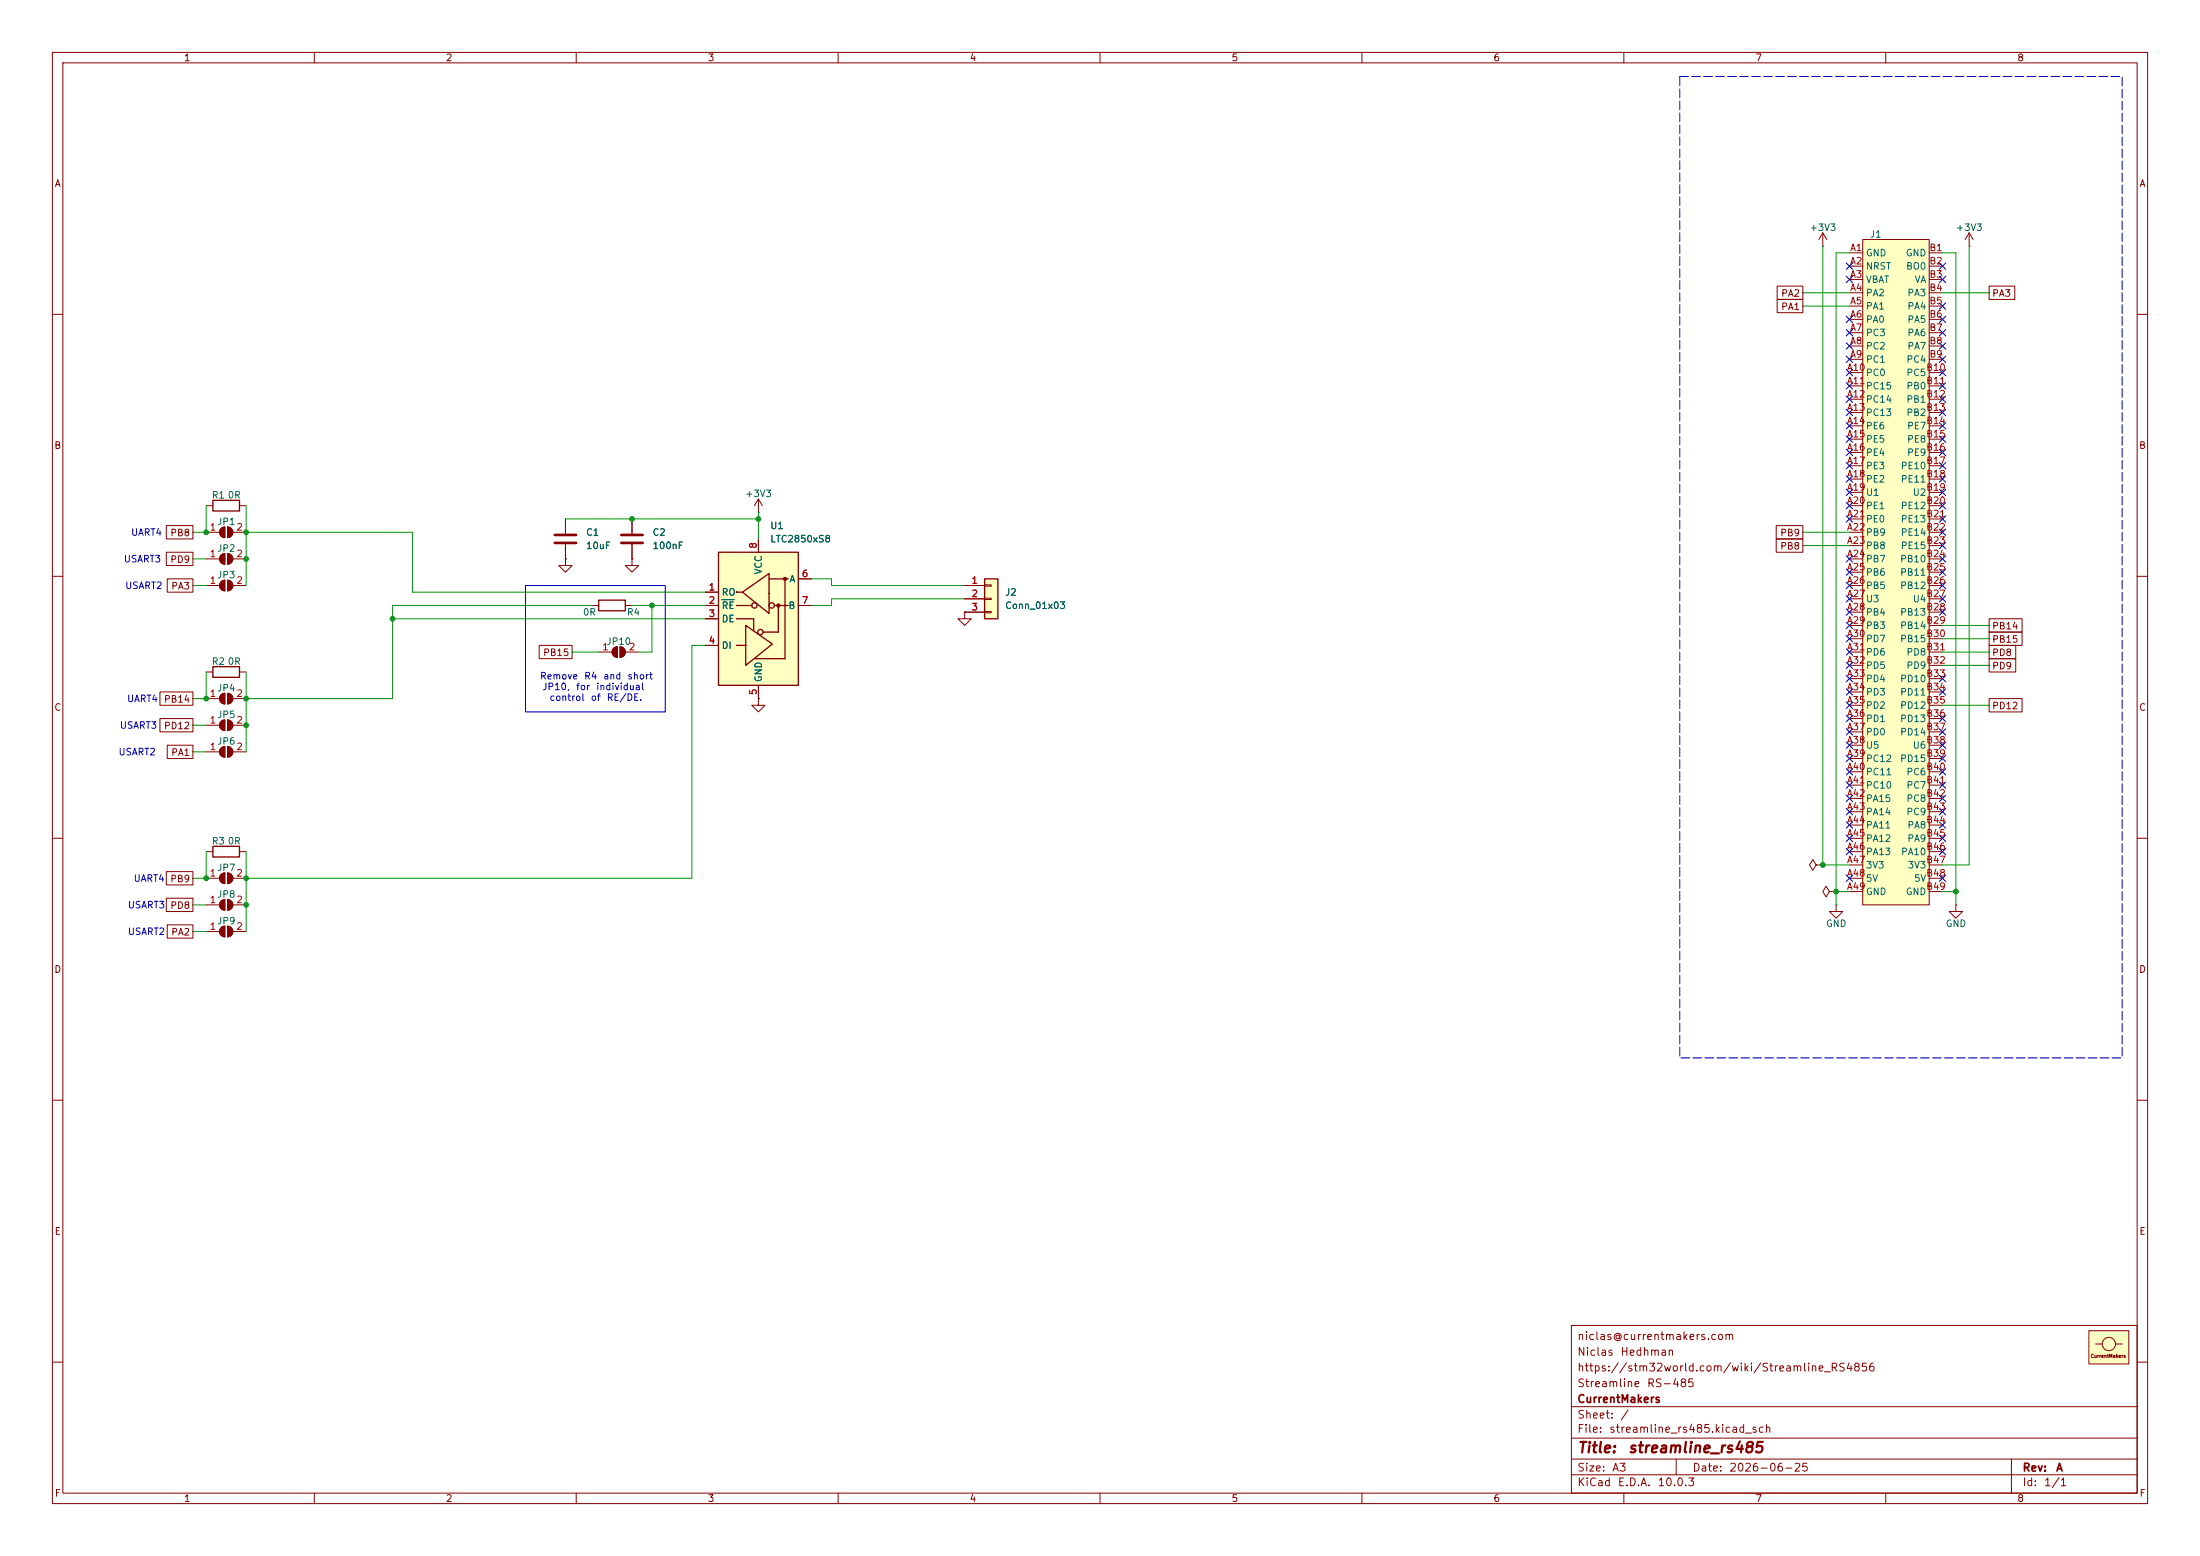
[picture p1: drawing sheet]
<svg xmlns="http://www.w3.org/2000/svg" width="420mm" height="297mm" viewBox="0 0 420 297" stroke-linecap="round" stroke-linejoin="round" font-family="sans-serif">
<g fill="none" stroke="#840000" stroke-width=".19">
<path d="M10 10h400v277h-400zM12 12h396v273h-396zM60 10v2M110 10v2M160 10v2M210 10v2M260 10v2M310 10v2M360 10v2M10 60h2M408 60h2M39.4 96.5h1.2"/>
<path d="M45.7 96.5h1.3M10 110h2M39.4 111.8h2.5M39.4 101.6h2.5M42.2 111l.7-.3v2.1a1.02 1.02 0 0 1-.9-.7 1.02 1.02 0 0 1 .2-1.1zM42.2 100.9l.7-.3v2a1.02 1.02 0 0 1-.9-.6 1.02 1.02 0 0 1 .2-1.1zM43.4 110.7a1.02 1.02 0 0 1 1 1.1 1.02 1.02 0 0 1-1 1zM43.4 100.6a1.02 1.02 0 0 1 1 1 1.02 1.02 0 0 1-1 1zM44.4 111.8h2.6M44.4 101.6h2.6M408 110h2M39.4 128.3h1.2"/>
<path d="M39.4 133.4h2.5M39.4 138.4h2.5M42.2 132.6l.7-.3v2.1a1.02 1.02 0 0 1-.9-.7 1.02 1.02 0 0 1 .2-1.1zM42.2 137.7l.7-.3v2a1.02 1.02 0 0 1-.9-.6 1.02 1.02 0 0 1 .2-1.1zM43.4 132.3a1.02 1.02 0 0 1 1 1.1 1.02 1.02 0 0 1-1 1zM43.4 137.4a1.02 1.02 0 0 1 1 1 1.02 1.02 0 0 1-1 1zM44.4 133.4h2.6M44.4 138.4h2.6M45.7 128.3h1.3M10 160h2M39.4 143.5h2.5M42.2 142.8l.7-.3v2a1.02 1.02 0 0 1-.9-.6 1.02 1.02 0 0 1 .2-1.1z"/>
<path d="M43.4 142.5a1.02 1.02 0 0 1 1 1 1.02 1.02 0 0 1-1 1zM44.4 143.5h2.6M408 160h2M39.4 167.6h2.5M39.4 177.8h2.5M39.4 172.7h2.5M39.4 162.6h1.2M42.2 166.9l.7-.3v2.1a1.02 1.02 0 0 1-.9-.7 1.02 1.02 0 0 1 .2-1.1zM42.2 177.1l.7-.3v2a1.02 1.02 0 0 1-.9-.6 1.02 1.02 0 0 1 .2-1.1zM42.2 172l.7-.3v2a1.02 1.02 0 0 1-.9-.6 1.02 1.02 0 0 1 .2-1.1zM43.4 166.6a1.02 1.02 0 0 1 1 1 1.02 1.02 0 0 1-1 1.1zM43.4 176.8a1.02 1.02 0 0 1 1 1 1.02 1.02 0 0 1-1 1z"/>
<path d="M43.4 171.7a1.02 1.02 0 0 1 1 1 1.02 1.02 0 0 1-1 1zM44.4 167.6h2.6M44.4 177.8h2.6M44.4 172.7h2.6M45.7 162.6h1.3M350.5 172.7v1.3h1.3l-1.3 1.3-1.3-1.3h1.3M350.5 172.7h.1M10 210h2M408 210h2M300 253h108v32h-108zM10 260h2M300 278.5h108"/>
<path d="M300 274.5h108M300 268.5h108M320 278.5v3M384 278.5v6.5M408 260h2M60 285v2M110 285v2M160 285v2M210 285v2M260 285v2M300 281.5h108M310 285v2"/>
<path d="M360 285v2"/>
</g>
<g fill="#840000" stroke="#840000" stroke-width=".19">
<path d="M42.2 111l.7-.3v2.1a1.02 1.02 0 0 1-.9-.7 1.02 1.02 0 0 1 .2-1.1z"/>
<path d="M43.4 110.7a1.02 1.02 0 0 1 1 1.1 1.02 1.02 0 0 1-1 1z"/>
<path d="M42.2 100.9l.7-.3v2a1.02 1.02 0 0 1-.9-.6 1.02 1.02 0 0 1 .2-1.1z"/>
<path d="M43.4 100.6a1.02 1.02 0 0 1 1 1 1.02 1.02 0 0 1-1 1z"/>
<path d="M42.2 166.9l.7-.3v2.1a1.02 1.02 0 0 1-.9-.7 1.02 1.02 0 0 1 .2-1.1z"/>
<path d="M43.4 166.6a1.02 1.02 0 0 1 1 1 1.02 1.02 0 0 1-1 1.1z"/>
<path d="M42.2 177.1l.7-.3v2a1.02 1.02 0 0 1-.9-.6 1.02 1.02 0 0 1 .2-1.1z"/>
<path d="M43.4 176.8a1.02 1.02 0 0 1 1 1 1.02 1.02 0 0 1-1 1z"/>
<path d="M42.2 172l.7-.3v2a1.02 1.02 0 0 1-.9-.6 1.02 1.02 0 0 1 .2-1.1z"/>
<path d="M43.4 171.7a1.02 1.02 0 0 1 1 1 1.02 1.02 0 0 1-1 1z"/>
<path d="M42.2 132.6l.7-.3v2.1a1.02 1.02 0 0 1-.9-.7 1.02 1.02 0 0 1 .2-1.1z"/>
<path d="M43.4 132.3a1.02 1.02 0 0 1 1 1.1 1.02 1.02 0 0 1-1 1z"/>
<path d="M42.2 137.7l.7-.3v2a1.02 1.02 0 0 1-.9-.6 1.02 1.02 0 0 1 .2-1.1z"/>
<path d="M43.4 137.4a1.02 1.02 0 0 1 1 1 1.02 1.02 0 0 1-1 1z"/>
<path d="M42.2 142.8l.7-.3v2a1.02 1.02 0 0 1-.9-.6 1.02 1.02 0 0 1 .2-1.1z"/>
<path d="M43.4 142.5a1.02 1.02 0 0 1 1 1 1.02 1.02 0 0 1-1 1z"/>
</g>
<path d="M40.6 95.5h5.1v2h-5.1zM40.6 127.3h5.1v2h-5.1zM40.6 161.5h5.1v2.1h-5.1z" fill="none" stroke="#840000" stroke-width=".25"/>
<path d="M398.8 254h7.6v6.3h-7.6z" fill="#ffffc2"/>
<g fill="none" stroke="#840000" stroke-width=".19">
<path d="M373.4 172.7v1.3h1.2l-1.2 1.3-1.3-1.3h1.3M373.4 172.7h.1M398.8 254h7.6v6.3h-7.6zM400 256.5h1.3M403.9 256.5h1.2"/>
<circle cx="402.6" cy="256.5" r="1.27"/>
</g>
<path d="M355.6 45.7h12.7v127h-12.7z" fill="#ffffc2"/>
<g fill="none" stroke="#840000" stroke-width=".19">
<path d="M353.1 48.3h2.5M353.1 50.8h2.5M353.1 53.3h2.5M353.1 55.9h2.5M353.1 58.4h2.5M355.6 45.7h12.7v127h-12.7zM368.3 48.3h2.5M368.3 50.8h2.5M368.3 53.3h2.5M368.3 55.9h2.5M368.3 58.4h2.5M353.1 61h2.5"/>
<path d="M353.1 63.5h2.5M353.1 66h2.5M353.1 68.6h2.5M353.1 71.1h2.5M353.1 73.7h2.5M353.1 76.2h2.5M353.1 78.7h2.5M368.3 61h2.5M368.3 63.5h2.5M368.3 66h2.5M368.3 68.6h2.5M368.3 71.1h2.5"/>
<path d="M368.3 73.7h2.5M368.3 76.2h2.5M368.3 78.7h2.5M107.9 99.1v2.8M120.6 99.1v2.8M353.1 81.3h2.5M353.1 83.8h2.5M353.1 86.4h2.5M353.1 88.9h2.5M353.1 91.4h2.5M353.1 94h2.5M353.1 96.5h2.5"/>
<path d="M353.1 99.1h2.5M368.3 81.3h2.5M368.3 83.8h2.5M368.3 86.4h2.5M368.3 88.9h2.5M368.3 91.4h2.5M368.3 94h2.5M368.3 96.5h2.5M368.3 99.1h2.5M107.9 106.7v1.3h1.3l-1.3 1.2-1.2-1.2h1.2M107.9 106.7h.1M107.9 103.9v2.8"/>
<path d="M113 115.6h1.3M119.4 115.6h1.2M120.6 106.7v1.3h1.3l-1.3 1.2-1.2-1.2h1.2M120.6 106.7h.1M120.6 103.9v2.8M353.1 101.6h2.5M353.1 104.1h2.5M353.1 106.7h2.5M353.1 109.2h2.5M353.1 111.8h2.5M353.1 114.3h2.5M353.1 116.8h2.5"/>
<path d="M353.1 119.4h2.5M368.3 101.6h2.5M368.3 104.1h2.5M368.3 106.7h2.5M368.3 109.2h2.5M368.3 111.8h2.5M368.3 114.3h2.5M368.3 116.8h2.5M368.3 119.4h2.5M114.3 124.5h2.5M117.1 123.7l.8-.3v2.1a1.02 1.02 0 0 1-1-.7 1.02 1.02 0 0 1 .2-1.1zM118.4 123.4a1.02 1.02 0 0 1 1 1.1 1.02 1.02 0 0 1-1 1z"/>
<path d="M119.4 124.5h2.5M144.8 133.4v1.2h1.2l-1.2 1.3-1.3-1.3h1.3M144.8 133.4h.1M353.1 121.9h2.5M353.1 124.5h2.5M353.1 127h2.5M353.1 129.5h2.5M353.1 132.1h2.5M353.1 134.6h2.5M353.1 137.2h2.5M353.1 139.7h2.5M368.3 121.9h2.5"/>
<path d="M368.3 124.5h2.5M368.3 127h2.5M368.3 129.5h2.5M368.3 132.1h2.5M368.3 134.6h2.5M368.3 137.2h2.5M368.3 139.7h2.5M353.1 142.2h2.5M353.1 144.8h2.5M353.1 147.3h2.5M353.1 149.9h2.5M353.1 152.4h2.5"/>
<path d="M353.1 154.9h2.5M353.1 157.5h2.5M368.3 142.2h2.5M368.3 144.8h2.5M368.3 147.3h2.5M368.3 149.9h2.5M368.3 152.4h2.5M368.3 154.9h2.5M368.3 157.5h2.5M349.2 170.2l-.6-1-.6 1 .6 1 .6-1h1.3M350.5 170.2h.1M353.1 160h2.5"/>
<path d="M353.1 162.6h2.5M353.1 165.1h2.5M353.1 167.6h2.5M353.1 170.2h2.5M368.3 160h2.5M368.3 162.6h2.5M368.3 165.1h2.5M368.3 167.6h2.5M368.3 170.2h2.5"/>
</g>
<path d="M105.9 102.1h4.1M105.9 103.6h4.1M118.6 102.1h4.1M118.6 103.6h4.1" fill="none" stroke="#840000" stroke-width=".51"/>
<path d="M114.3 114.6h5.1v2h-5.1z" fill="none" stroke="#840000" stroke-width=".25"/>
<g fill="#840000" stroke="#840000" stroke-width=".19">
<path d="M117.1 123.7l.8-.3v2.1a1.02 1.02 0 0 1-1-.7 1.02 1.02 0 0 1 .2-1.1z"/>
<path d="M118.4 123.4a1.02 1.02 0 0 1 1 1.1 1.02 1.02 0 0 1-1 1z"/>
</g>
<path d="M137.2 105.4h15.2v25.4h-15.2z" fill="#ffffc2"/>
<g fill="none" stroke="#840000" stroke-width=".25">
<path d="M137.2 105.4h15.2v25.4h-15.2zM140.6 118.1h3.3v2.3M140.6 115.6h2.9M140.7 113h-.1h1M141.7 113l5.1-3.5v7.6zM142.4 119.4l5 3.5-5 4.1zM146.8 110.5h3.7M147.8 115.6h2.7M148.6 115.6v5.1h-2.9M149.9 110.5v15.2h-5.8M140.6 123.2h1.6"/>
<circle cx="144" cy="115.6" r=".51"/>
<circle cx="147.3" cy="115.6" r=".51"/>
<circle cx="145.2" cy="120.7" r=".51"/>
</g>
<g fill="#840000" stroke="#840000" stroke-width=".25">
<circle cx="148.6" cy="115.6" r=".28"/>
<circle cx="149.9" cy="110.5" r=".28"/>
</g>
<path d="M144.8 97.8h.1M144.8 95.3v2.5M144.8 95.3l-.8 1.2M144.8 95.3l.7 1.2M134.6 113h2.6M134.6 115.6h2.6M134.6 118.1h2.6M144.8 102.9v2.5M152.4 115.6h2.5M152.4 110.5h2.5M134.6 123.2h2.6M144.8 130.8v2.6" fill="none" stroke="#840000" stroke-width=".19"/>
<path d="M137.8 114.5h2.4" fill="none" stroke="#006464" stroke-width=".19"/>
<path d="M188 110.5h2.5v7.6h-2.5z" fill="#ffffc2"/>
<path d="M188 110.5h2.5v7.6h-2.5z" fill="none" stroke="#840000" stroke-width=".25"/>
<g fill="none" stroke="#840000" stroke-width=".19">
<path d="M339.3 54.6h4.9v2.6h-4.9zM339.3 57.1h4.9v2.6h-4.9zM348 47h.1M348 44.5l-.8 1.2M348 44.5l.7 1.2M348 44.5v2.5M375.9 47h.1M375.9 44.5l-.7 1.2M375.9 44.5l.8 1.2M375.9 44.5v2.5M379.7 54.6h4.9v2.6h-4.9zM107.9 99.1v2.8"/>
<path d="M120.6 99.1v2.8M31.7 100.3h5.1v2.6h-5.1zM31.7 105.4h5.1v2.6h-5.1zM31.9 110.5h4.9v2.5h-4.9zM39.4 106.7h2.5M42.2 106l.7-.3v2a1.02 1.02 0 0 1-.9-.6 1.02 1.02 0 0 1 .2-1.1zM43.4 105.7a1.02 1.02 0 0 1 1 1 1.02 1.02 0 0 1-1 1zM44.4 106.7h2.6M107.9 106.7h.1M107.9 103.9v2.8M120.6 106.7h.1M120.6 103.9v2.8"/>
<path d="M134.6 113h2.6M134.6 115.6h2.6M134.6 118.1h2.6M144.8 102.9v2.5M152.4 115.6h2.5M152.4 110.5h2.5M184.1 116.8v1.3h1.3l-1.3 1.3-1.2-1.3h1.2M184.1 116.8h.1M184.1 111.8h3.9M184.1 114.3h3.9M184.1 116.8h3.9M188 111.6h1.2v.3h-1.2z"/>
<path d="M188 114.2h1.2v.2h-1.2zM188 116.7h1.2v.3h-1.2zM339.1 102.9h5.1v2.5h-5.1zM339.1 100.3h5.1v2.6h-5.1zM379.7 118.1h6.3v2.6h-6.3zM30.5 137.2h6.3v2.5h-6.3zM30.5 132.1h6.3v2.5h-6.3zM102.9 123.2h6.3v2.5h-6.3zM134.6 123.2h2.6M144.8 133.4h.1M144.8 130.8v2.6M379.7 120.6h6.3v2.6h-6.3z"/>
<path d="M379.7 123.2h5.1v2.5h-5.1zM379.7 125.7h5.1v2.6h-5.1zM379.7 133.3h6.3v2.6h-6.3zM31.9 142.2h4.9v2.6h-4.9zM31.7 171.4h5.1v2.6h-5.1zM31.7 166.4h5.1v2.5h-5.1zM31.9 176.5h4.9v2.6h-4.9zM346.7 165.1l-.6-1-.7 1 .7 1 .6-1h1.3M348 165.1h.1"/>
</g>
<g fill="#840000" stroke="#840000" stroke-width=".19">
<path d="M42.2 106l.7-.3v2a1.02 1.02 0 0 1-.9-.6 1.02 1.02 0 0 1 .2-1.1z"/>
<path d="M43.4 105.7a1.02 1.02 0 0 1 1 1 1.02 1.02 0 0 1-1 1z"/>
</g>
<g fill="none" stroke="#009600" stroke-width=".19">
<path d="M344.2 55.9h8.9M344.2 58.4h8.9M348 47v118.1h5.1M353.1 48.3h-2.6v124.4M370.8 48.3h2.6v124.4M370.8 55.9h8.9M375.9 47v118.1h-5.1M39.4 96.5v5.1h-2.6M47 96.5v15.3M107.9 99.1h36.9M144.8 97.8v5.1M36.8 106.7h2.6"/>
<path d="M36.8 111.8h2.6M47 101.6h31.7v11.4h55.9M74.9 118.1h59.7M113 115.6h-38.1v17.8h-27.9M120.6 115.6h14M124.5 115.6v8.9h-2.6M154.9 110.5h3.8v1.3h25.4M184.1 114.3h-25.4v1.3h-3.8M344.2 101.6h8.9M344.2 104.1h8.9M370.8 119.4h8.9M36.8 138.4h2.6"/>
<path d="M39.4 128.3v5.1h-2.6M47 128.3v15.2M109.2 124.5h5.1M134.6 123.2h-2.5v44.4h-85.1M370.8 121.9h8.9M370.8 124.5h8.9M370.8 127h8.9M370.8 134.6h8.9M36.8 143.5h2.6M36.8 177.8h2.6M36.8 172.7h2.6M39.4 162.6v5h-2.6"/>
<path d="M47 162.6v15.2M350.5 170.2h2.6M370.8 170.2h2.6"/>
</g>
<g fill="none" stroke="#000084" stroke-width=".19">
<path d="M352.5 50.2l1.2 1.2M352.5 52.7l1.2 1.2M353.7 50.2l-1.2 1.2M353.7 52.7l-1.2 1.2M370.2 50.2l1.2 1.2M370.2 52.7l1.2 1.2M370.2 57.8l1.2 1.2M371.4 50.2l-1.2 1.2M371.4 52.7l-1.2 1.2M371.4 57.8l-1.2 1.2M352.5 62.9l1.2 1.2M352.5 78.1l1.2 1.2"/>
<path d="M352.5 65.4l1.2 1.2M352.5 70.5l1.2 1.2M352.5 68l1.2 1.2M352.5 60.4l1.2 1.2M352.5 75.6l1.2 1.2M352.5 73.1l1.2 1.2M353.7 78.1l-1.2 1.2M353.7 65.4l-1.2 1.2M353.7 62.9l-1.2 1.2M353.7 70.5l-1.2 1.2M353.7 68l-1.2 1.2M353.7 60.4l-1.2 1.2"/>
<path d="M353.7 75.6l-1.2 1.2M353.7 73.1l-1.2 1.2M370.2 75.6l1.2 1.2M370.2 68l1.2 1.2M370.2 70.5l1.2 1.2M370.2 73.1l1.2 1.2M370.2 60.4l1.2 1.2M370.2 65.4l1.2 1.2M370.2 62.9l1.2 1.2M370.2 78.1l1.2 1.2M371.4 75.6l-1.2 1.2M371.4 68l-1.2 1.2"/>
<path d="M371.4 70.5l-1.2 1.2M371.4 73.1l-1.2 1.2M371.4 62.9l-1.2 1.2M371.4 60.4l-1.2 1.2M371.4 65.4l-1.2 1.2M371.4 78.1l-1.2 1.2M352.5 85.8l1.2 1.2M352.5 98.5l1.2 1.2M352.5 80.7l1.2 1.2M352.5 93.4l1.2 1.2M352.5 88.3l1.2 1.2M352.5 90.8l1.2 1.2"/>
<path d="M352.5 95.9l1.2 1.2M352.5 83.2l1.2 1.2M353.7 93.4l-1.2 1.2M353.7 85.8l-1.2 1.2M353.7 88.3l-1.2 1.2M353.7 98.5l-1.2 1.2M353.7 80.7l-1.2 1.2M353.7 83.2l-1.2 1.2M353.7 95.9l-1.2 1.2M353.7 90.8l-1.2 1.2M370.2 80.7l1.2 1.2M370.2 98.5l1.2 1.2"/>
<path d="M370.2 95.9l1.2 1.2M370.2 85.8l1.2 1.2M370.2 88.3l1.2 1.2M370.2 93.4l1.2 1.2M370.2 83.2l1.2 1.2M370.2 90.8l1.2 1.2M371.4 80.7l-1.2 1.2M371.4 98.5l-1.2 1.2M371.4 95.9l-1.2 1.2M371.4 88.3l-1.2 1.2M371.4 90.8l-1.2 1.2M371.4 85.8l-1.2 1.2"/>
<path d="M371.4 93.4l-1.2 1.2M371.4 83.2l-1.2 1.2M352.5 118.8l1.2 1.2M352.5 106.1l1.2 1.2M352.5 108.6l1.2 1.2M352.5 111.2l1.2 1.2M352.5 113.7l1.2 1.2M352.5 116.2l1.2 1.2M353.7 118.8l-1.2 1.2M353.7 116.2l-1.2 1.2M353.7 113.7l-1.2 1.2M353.7 106.1l-1.2 1.2"/>
<path d="M353.7 108.6l-1.2 1.2M353.7 111.2l-1.2 1.2M370.2 101l1.2 1.2M370.2 103.5l1.2 1.2M370.2 108.6l1.2 1.2M370.2 111.2l1.2 1.2M370.2 116.2l1.2 1.2M370.2 106.1l1.2 1.2M370.2 113.7l1.2 1.2M371.4 101l-1.2 1.2M371.4 103.5l-1.2 1.2M371.4 108.6l-1.2 1.2"/>
<path d="M371.4 111.2l-1.2 1.2M371.4 116.2l-1.2 1.2M371.4 106.1l-1.2 1.2M371.4 113.7l-1.2 1.2M352.5 134l1.2 1.2M352.5 136.6l1.2 1.2M352.5 131.5l1.2 1.2M352.5 139.1l1.2 1.2M352.5 128.9l1.2 1.2M352.5 123.9l1.2 1.2M352.5 126.4l1.2 1.2M352.5 121.3l1.2 1.2"/>
<path d="M353.7 121.3l-1.2 1.2M353.7 126.4l-1.2 1.2M353.7 128.9l-1.2 1.2M353.7 134l-1.2 1.2M353.7 123.9l-1.2 1.2M353.7 136.6l-1.2 1.2M353.7 131.5l-1.2 1.2M353.7 139.1l-1.2 1.2M370.2 136.6l1.2 1.2M370.2 131.5l1.2 1.2M370.2 139.1l1.2 1.2M370.2 128.9l1.2 1.2"/>
<path d="M371.4 136.6l-1.2 1.2M371.4 131.5l-1.2 1.2M371.4 139.1l-1.2 1.2M371.4 128.9l-1.2 1.2M352.5 141.6l1.2 1.2M352.5 149.3l1.2 1.2M352.5 159.4l1.2 1.2M352.5 146.7l1.2 1.2M352.5 144.2l1.2 1.2M352.5 151.8l1.2 1.2M352.5 156.9l1.2 1.2M352.5 154.3l1.2 1.2"/>
<path d="M353.7 159.4l-1.2 1.2M353.7 154.3l-1.2 1.2M353.7 149.3l-1.2 1.2M353.7 156.9l-1.2 1.2M353.7 146.7l-1.2 1.2M353.7 141.6l-1.2 1.2M353.7 144.2l-1.2 1.2M353.7 151.8l-1.2 1.2M370.2 141.6l1.2 1.2M370.2 151.8l1.2 1.2M370.2 154.3l1.2 1.2M370.2 156.9l1.2 1.2"/>
<path d="M370.2 159.4l1.2 1.2M370.2 149.3l1.2 1.2M370.2 144.2l1.2 1.2M370.2 146.7l1.2 1.2M371.4 141.6l-1.2 1.2M371.4 151.8l-1.2 1.2M371.4 154.3l-1.2 1.2M371.4 156.9l-1.2 1.2M371.4 159.4l-1.2 1.2M371.4 149.3l-1.2 1.2M371.4 144.2l-1.2 1.2M371.4 146.7l-1.2 1.2"/>
<path d="M352.5 167l1.2 1.2M352.5 162l1.2 1.2M353.7 167l-1.2 1.2M353.7 162l-1.2 1.2M370.2 162l1.2 1.2M370.2 167l1.2 1.2M371.4 162l-1.2 1.2M371.4 167l-1.2 1.2"/>
</g>
<path d="M100.3 111.8h26.7v24.1h-26.7z" fill="none" stroke="#0000c2" stroke-width=".19"/>
<path d="M320.7 14.6h84.4v187.3h-84.4z" fill="none" stroke="#0000c2" stroke-width=".19" stroke-dasharray="1.7 .6"/>
<path d="M137.8 114.5h2.4" fill="none" stroke="#006464" stroke-width=".19"/>
<g fill="#009600" stroke="#009600" stroke-width=".19">
<circle cx="39.4" cy="101.6" r=".46"/>
<circle cx="47" cy="101.6" r=".46"/>
<circle cx="39.4" cy="167.6" r=".46"/>
<circle cx="39.4" cy="133.4" r=".46"/>
<circle cx="348" cy="165.1" r=".46"/>
<circle cx="350.5" cy="170.2" r=".46"/>
<circle cx="373.4" cy="170.2" r=".46"/>
<circle cx="124.5" cy="115.6" r=".46"/>
<circle cx="144.8" cy="99.1" r=".46"/>
<circle cx="120.6" cy="99.1" r=".46"/>
<circle cx="47" cy="133.4" r=".46"/>
<circle cx="47" cy="138.4" r=".46"/>
<circle cx="47" cy="172.7" r=".46"/>
<circle cx="47" cy="167.6" r=".46"/>
<circle cx="47" cy="106.7" r=".46"/>
<circle cx="74.9" cy="118.1" r=".46"/>
</g>
<g font-size="2" fill="#840000">
<text x="301" y="277.8">Title:</text>
<text x="310.7" y="277.8">streamline_rs485</text>
</g>
<g font-size="1.5" fill="#840000">
<text x="301" y="256.1">niclas@currentmakers.com</text>
<text x="301" y="262.1">https://stm32world.com/wiki/Streamline_RS4856</text>
<text x="301" y="259.1">Niclas</text>
<text x="309.2" y="259.1">Hedhman</text>
<text x="301" y="268.1">CurrentMakers</text>
<text x="301" y="265.1">Streamline</text>
<text x="314.3" y="265.1">RS-485</text>
<text x="301" y="273.8">File:</text>
<text x="301" y="271.1">Sheet:</text>
<text x="307.1" y="273.8">streamline_rs485.kicad_sch</text>
<text x="309.2" y="271.1">/</text>
<text x="301" y="281.2">Size:</text>
<text x="307.6" y="281.2">A3</text>
<text x="323" y="281.2">Date:</text>
<text x="330" y="281.2">2026-06-25</text>
<text x="386" y="281.2">Rev:</text>
<text x="392.4" y="281.2">A</text>
<text x="301" y="284">KiCad</text>
<text x="308.7" y="284">E.D.A.</text>
<text x="316.3" y="284">10.0.3</text>
<text x="386" y="284">Id:</text>
<text x="390.1" y="284">1/1</text>
</g>
<g font-size="1.3" fill="#840000">
<text x="35" y="12">1</text>
<text x="85" y="12">2</text>
<text x="135" y="12">3</text>
<text x="185" y="12">4</text>
<text x="235" y="12">5</text>
<text x="285" y="12">6</text>
<text x="335" y="12">7</text>
<text x="385" y="12">8</text>
<text x="10.3" y="36">A</text>
<text x="408.3" y="36">A</text>
<text x="339.9" y="56.9">PA2</text>
<text x="339.9" y="59.5">PA1</text>
<text x="380.2" y="56.9">PA3</text>
<text x="10.3" y="86">B</text>
<text x="408.2" y="86">B</text>
<text x="32.4" y="102.7">PB8</text>
<text x="32.4" y="107.7">PD9</text>
<text x="339.7" y="105.2">PB8</text>
<text x="339.7" y="102.7">PB9</text>
<text x="32.6" y="112.8">PA3</text>
<text x="103.6" y="125.5">PB15</text>
<text x="380.2" y="120.4">PB14</text>
<text x="380.2" y="123">PB15</text>
<text x="380.2" y="125.5">PD8</text>
<text x="380.2" y="128.1">PD9</text>
<text x="10.3" y="136">C</text>
<text x="31.2" y="134.4">PB14</text>
<text x="380.2" y="135.7">PD12</text>
<text x="408.2" y="136">C</text>
<text x="31.2" y="139.5">PD12</text>
<text x="32.6" y="144.6">PA1</text>
<text x="32.4" y="168.7">PB9</text>
<text x="32.6" y="178.9">PA2</text>
<text x="10.3" y="186">D</text>
<text x="408.2" y="186">D</text>
<text x="10.3" y="236">E</text>
<text x="408.3" y="236">E</text>
<text x="10.3" y="286">F</text>
<text x="35" y="287">1</text>
<text x="85" y="287">2</text>
<text x="135" y="287">3</text>
<text x="185" y="287">4</text>
<text x="235" y="287">5</text>
<text x="285" y="287">6</text>
<text x="335" y="287">7</text>
<text x="385" y="287">8</text>
<text x="408.3" y="286">F</text>
</g>
<g font-size="1.3" fill="#006464">
<text x="345.3" y="44.4">+3V3</text>
<text x="356.9" y="45.7">J1</text>
<text x="373.3" y="44.4">+3V3</text>
<text x="356.1" y="49.2">GND</text>
<text x="356.1" y="51.8">NRST</text>
<text x="363.7" y="49.2">GND</text>
<text x="363.8" y="51.8">BO0</text>
<text x="356.1" y="54.3">VBAT</text>
<text x="356.1" y="56.9">PA2</text>
<text x="356.1" y="59.4">PA1</text>
<text x="364" y="56.9">PA3</text>
<text x="364" y="59.4">PA4</text>
<text x="365.4" y="54.3">VA</text>
<text x="356.1" y="61.9">PA0</text>
<text x="356.1" y="64.5">PC3</text>
<text x="364" y="61.9">PA5</text>
<text x="364" y="64.5">PA6</text>
<text x="356.1" y="67">PC2</text>
<text x="356.1" y="69.6">PC1</text>
<text x="363.8" y="69.6">PC4</text>
<text x="364" y="67">PA7</text>
<text x="356.1" y="72.1">PC0</text>
<text x="356.1" y="74.6">PC15</text>
<text x="356.1" y="77.2">PC14</text>
<text x="363.8" y="72.1">PC5</text>
<text x="363.8" y="74.6">PB0</text>
<text x="363.8" y="77.2">PB1</text>
<text x="356.1" y="79.7">PC13</text>
<text x="356.1" y="82.3">PE6</text>
<text x="363.8" y="79.7">PB2</text>
<text x="364" y="82.3">PE7</text>
<text x="356.1" y="84.8">PE5</text>
<text x="356.1" y="87.3">PE4</text>
<text x="356.1" y="89.9">PE3</text>
<text x="362.8" y="89.9">PE10</text>
<text x="364" y="84.8">PE8</text>
<text x="364" y="87.3">PE9</text>
<text x="40.3" y="95.5">R1</text>
<text x="43.4" y="95.5">0R</text>
<text x="142.1" y="95.2">+3V3</text>
<text x="356.1" y="92.4">PE2</text>
<text x="356.1" y="95">U1</text>
<text x="362.8" y="92.4">PE11</text>
<text x="365" y="95">U2</text>
<text x="41.4" y="100.5">JP1</text>
<text x="146.9" y="101.3">U1</text>
<text x="356.1" y="97.5">PE1</text>
<text x="356.1" y="100">PE0</text>
<text x="362.8" y="97.5">PE12</text>
<text x="362.8" y="100">PE13</text>
<text x="41.4" y="105.6">JP2</text>
<text x="111.8" y="102.6">C1</text>
<text x="111.8" y="105.1">10uF</text>
<text x="124.5" y="102.6">C2</text>
<text x="124.5" y="105.1">100nF</text>
<text x="146.9" y="103.8">LTC2850xS8</text>
<text x="356.1" y="102.6">PB9</text>
<text x="356.1" y="105.1">PB8</text>
<text x="356.1" y="107.7">PB7</text>
<text x="362.6" y="107.7">PB10</text>
<text x="362.8" y="102.6">PE14</text>
<text x="362.8" y="105.1">PE15</text>
<text x="41.4" y="110.7">JP3</text>
<text x="145.8" y="109.7" transform="rotate(-90 145.8 109.7)">VCC</text>
<text x="150.6" y="111.5">A</text>
<text x="356.1" y="110.2">PB6</text>
<text x="356.1" y="112.7">PB5</text>
<text x="362.6" y="110.2">PB11</text>
<text x="362.6" y="112.7">PB12</text>
<text x="111.2" y="117.8">0R</text>
<text x="119.6" y="117.8">R4</text>
<text x="137.7" y="114">RO</text>
<text x="137.7" y="116.5">RE</text>
<text x="137.7" y="119.1">DE</text>
<text x="150.4" y="116.5">B</text>
<text x="191.8" y="114">J2</text>
<text x="191.8" y="116.5">Conn_01x03</text>
<text x="356.1" y="115.3">U3</text>
<text x="356.1" y="117.8">PB4</text>
<text x="362.6" y="117.8">PB13</text>
<text x="365" y="115.3">U4</text>
<text x="115.7" y="123.4">JP10</text>
<text x="137.7" y="124.2">DI</text>
<text x="356.1" y="120.4">PB3</text>
<text x="356.1" y="122.9">PD7</text>
<text x="356.1" y="125.4">PD6</text>
<text x="362.6" y="120.4">PB14</text>
<text x="362.6" y="122.9">PB15</text>
<text x="363.8" y="125.4">PD8</text>
<text x="40.3" y="127.2">R2</text>
<text x="43.4" y="127.2">0R</text>
<text x="145.8" y="130.3" transform="rotate(-90 145.8 130.3)">GND</text>
<text x="356.1" y="128">PD5</text>
<text x="356.1" y="130.5">PD4</text>
<text x="362.6" y="130.5">PD10</text>
<text x="363.8" y="128">PD9</text>
<text x="41.4" y="132.3">JP4</text>
<text x="41.4" y="137.4">JP5</text>
<text x="356.1" y="133.1">PD3</text>
<text x="356.1" y="135.6">PD2</text>
<text x="362.6" y="133.1">PD11</text>
<text x="362.6" y="135.6">PD12</text>
<text x="41.4" y="142.4">JP6</text>
<text x="356.1" y="138.1">PD1</text>
<text x="356.1" y="140.7">PD0</text>
<text x="356.1" y="143.2">U5</text>
<text x="362.6" y="138.1">PD13</text>
<text x="362.6" y="140.7">PD14</text>
<text x="365" y="143.2">U6</text>
<text x="356.1" y="145.8">PC12</text>
<text x="356.1" y="148.3">PC11</text>
<text x="362.6" y="145.8">PD15</text>
<text x="363.8" y="148.3">PC6</text>
<text x="356.1" y="150.8">PC10</text>
<text x="356.1" y="153.4">PA15</text>
<text x="356.1" y="155.9">PA14</text>
<text x="363.8" y="150.8">PC7</text>
<text x="363.8" y="153.4">PC8</text>
<text x="363.8" y="155.9">PC9</text>
<text x="40.3" y="161.5">R3</text>
<text x="43.4" y="161.5">0R</text>
<text x="356.1" y="158.5">PA11</text>
<text x="356.1" y="161">PA12</text>
<text x="364" y="158.5">PA8</text>
<text x="364" y="161">PA9</text>
<text x="41.4" y="166.6">JP7</text>
<text x="356.1" y="163.5">PA13</text>
<text x="356.1" y="166.1">3V3</text>
<text x="362.8" y="163.5">PA10</text>
<text x="364.1" y="166.1">3V3</text>
<text x="41.4" y="171.7">JP8</text>
<text x="356.1" y="168.6">5V</text>
<text x="356.1" y="171.2">GND</text>
<text x="363.7" y="171.2">GND</text>
<text x="365.3" y="168.6">5V</text>
<text x="41.4" y="176.7">JP9</text>
<text x="348.5" y="177.2">GND</text>
<text x="371.3" y="177.2">GND</text>
</g>
<g font-size="1.3" fill="#a90000">
<text x="353.1" y="48.2">A1</text>
<text x="353.1" y="50.8">A2</text>
<text x="353.1" y="53.3">A3</text>
<text x="368.2" y="48.2">B1</text>
<text x="368.2" y="50.8">B2</text>
<text x="368.2" y="53.3">B3</text>
<text x="353.1" y="55.9">A4</text>
<text x="353.1" y="58.4">A5</text>
<text x="368.2" y="55.9">B4</text>
<text x="368.2" y="58.4">B5</text>
<text x="353.1" y="60.9">A6</text>
<text x="353.1" y="63.5">A7</text>
<text x="368.2" y="60.9">B6</text>
<text x="368.2" y="63.5">B7</text>
<text x="352.5" y="71.1">A10</text>
<text x="353.1" y="66">A8</text>
<text x="353.1" y="68.6">A9</text>
<text x="367.6" y="71.1">B10</text>
<text x="368.2" y="66">B8</text>
<text x="368.2" y="68.6">B9</text>
<text x="352.5" y="73.6">A11</text>
<text x="352.5" y="76.2">A12</text>
<text x="367.6" y="73.6">B11</text>
<text x="367.6" y="76.2">B12</text>
<text x="352.5" y="78.7">A13</text>
<text x="352.5" y="81.3">A14</text>
<text x="352.5" y="83.8">A15</text>
<text x="367.6" y="78.7">B13</text>
<text x="367.6" y="81.3">B14</text>
<text x="367.6" y="83.8">B15</text>
<text x="352.5" y="86.3">A16</text>
<text x="352.5" y="88.9">A17</text>
<text x="367.6" y="86.3">B16</text>
<text x="367.6" y="88.9">B17</text>
<text x="352.5" y="91.4">A18</text>
<text x="352.5" y="94">A19</text>
<text x="367.6" y="91.4">B18</text>
<text x="367.6" y="94">B19</text>
<text x="39.9" y="101.6">1</text>
<text x="45" y="101.6">2</text>
<text x="352.5" y="96.5">A20</text>
<text x="352.5" y="99">A21</text>
<text x="352.5" y="101.6">A22</text>
<text x="367.6" y="96.5">B20</text>
<text x="367.6" y="99">B21</text>
<text x="367.6" y="101.6">B22</text>
<text x="39.9" y="106.7">1</text>
<text x="45" y="106.7">2</text>
<text x="144.8" y="104.8" transform="rotate(-90 144.8 104.8)">8</text>
<text x="352.5" y="104.1">A23</text>
<text x="352.5" y="106.7">A24</text>
<text x="367.6" y="104.1">B23</text>
<text x="367.6" y="106.7">B24</text>
<text x="39.9" y="111.7">1</text>
<text x="45" y="111.7">2</text>
<text x="135.2" y="113">1</text>
<text x="153" y="110.5">6</text>
<text x="185.3" y="111.7">1</text>
<text x="352.5" y="109.2">A25</text>
<text x="352.5" y="111.7">A26</text>
<text x="367.6" y="109.2">B25</text>
<text x="367.6" y="111.7">B26</text>
<text x="135.2" y="115.5">2</text>
<text x="135.2" y="118.1">3</text>
<text x="153" y="115.5">7</text>
<text x="185.3" y="114.3">2</text>
<text x="185.3" y="116.8">3</text>
<text x="352.5" y="114.3">A27</text>
<text x="352.5" y="116.8">A28</text>
<text x="352.5" y="119.4">A29</text>
<text x="367.6" y="114.3">B27</text>
<text x="367.6" y="116.8">B28</text>
<text x="367.6" y="119.4">B29</text>
<text x="114.9" y="124.4">1</text>
<text x="119.9" y="124.4">2</text>
<text x="135.2" y="123.2">4</text>
<text x="352.5" y="121.9">A30</text>
<text x="352.5" y="124.4">A31</text>
<text x="367.6" y="121.9">B30</text>
<text x="367.6" y="124.4">B31</text>
<text x="352.5" y="127">A32</text>
<text x="352.5" y="129.5">A33</text>
<text x="367.6" y="127">B32</text>
<text x="367.6" y="129.5">B33</text>
<text x="39.9" y="133.3">1</text>
<text x="45" y="133.3">2</text>
<text x="144.8" y="132.8" transform="rotate(-90 144.8 132.8)">5</text>
<text x="352.5" y="132.1">A34</text>
<text x="352.5" y="134.6">A35</text>
<text x="352.5" y="137.1">A36</text>
<text x="367.6" y="132.1">B34</text>
<text x="367.6" y="134.6">B35</text>
<text x="367.6" y="137.1">B36</text>
<text x="39.9" y="138.4">1</text>
<text x="39.9" y="143.5">1</text>
<text x="45" y="138.4">2</text>
<text x="45" y="143.5">2</text>
<text x="352.5" y="139.7">A37</text>
<text x="352.5" y="142.2">A38</text>
<text x="367.6" y="139.7">B37</text>
<text x="367.6" y="142.2">B38</text>
<text x="352.5" y="144.8">A39</text>
<text x="352.5" y="147.3">A40</text>
<text x="352.5" y="149.8">A41</text>
<text x="367.6" y="144.8">B39</text>
<text x="367.6" y="147.3">B40</text>
<text x="367.6" y="149.8">B41</text>
<text x="352.5" y="152.4">A42</text>
<text x="352.5" y="154.9">A43</text>
<text x="367.6" y="152.4">B42</text>
<text x="367.6" y="154.9">B43</text>
<text x="352.5" y="157.5">A44</text>
<text x="352.5" y="160">A45</text>
<text x="367.6" y="157.5">B44</text>
<text x="367.6" y="160">B45</text>
<text x="39.9" y="167.6">1</text>
<text x="45" y="167.6">2</text>
<text x="352.5" y="162.5">A46</text>
<text x="352.5" y="165.1">A47</text>
<text x="352.5" y="167.6">A48</text>
<text x="367.6" y="162.5">B46</text>
<text x="367.6" y="165.1">B47</text>
<text x="367.6" y="167.6">B48</text>
<text x="39.9" y="172.7">1</text>
<text x="45" y="172.7">2</text>
<text x="352.5" y="170.2">A49</text>
<text x="367.6" y="170.2">B49</text>
<text x="39.9" y="177.8">1</text>
<text x="45" y="177.8">2</text>
</g>
<g font-size="1.3" fill="#0000c2">
<text x="23.5" y="107.7">USART3</text>
<text x="24.9" y="102.6">UART4</text>
<text x="23.8" y="112.7">USART2</text>
<text x="103" y="130">Remove</text>
<text x="111.4" y="130">R4</text>
<text x="115.1" y="130">and</text>
<text x="119.7" y="130">short</text>
<text x="24.1" y="134.3">UART4</text>
<text x="103.4" y="132">JP10,</text>
<text x="104.8" y="134.1">control</text>
<text x="109.9" y="132">for</text>
<text x="112.7" y="134.1">of</text>
<text x="113.7" y="132">individual</text>
<text x="115.7" y="134.1">RE/DE.</text>
<text x="22.8" y="139.4">USART3</text>
<text x="22.5" y="144.5">USART2</text>
<text x="24.3" y="173.7">USART3 PD8</text>
<text x="25.4" y="168.6">UART4</text>
<text x="24.3" y="178.8">USART2</text>
</g>
<text font-size=".6" fill="#840000" x="399.1" y="259.3">CurrentMakers</text>
</svg>
